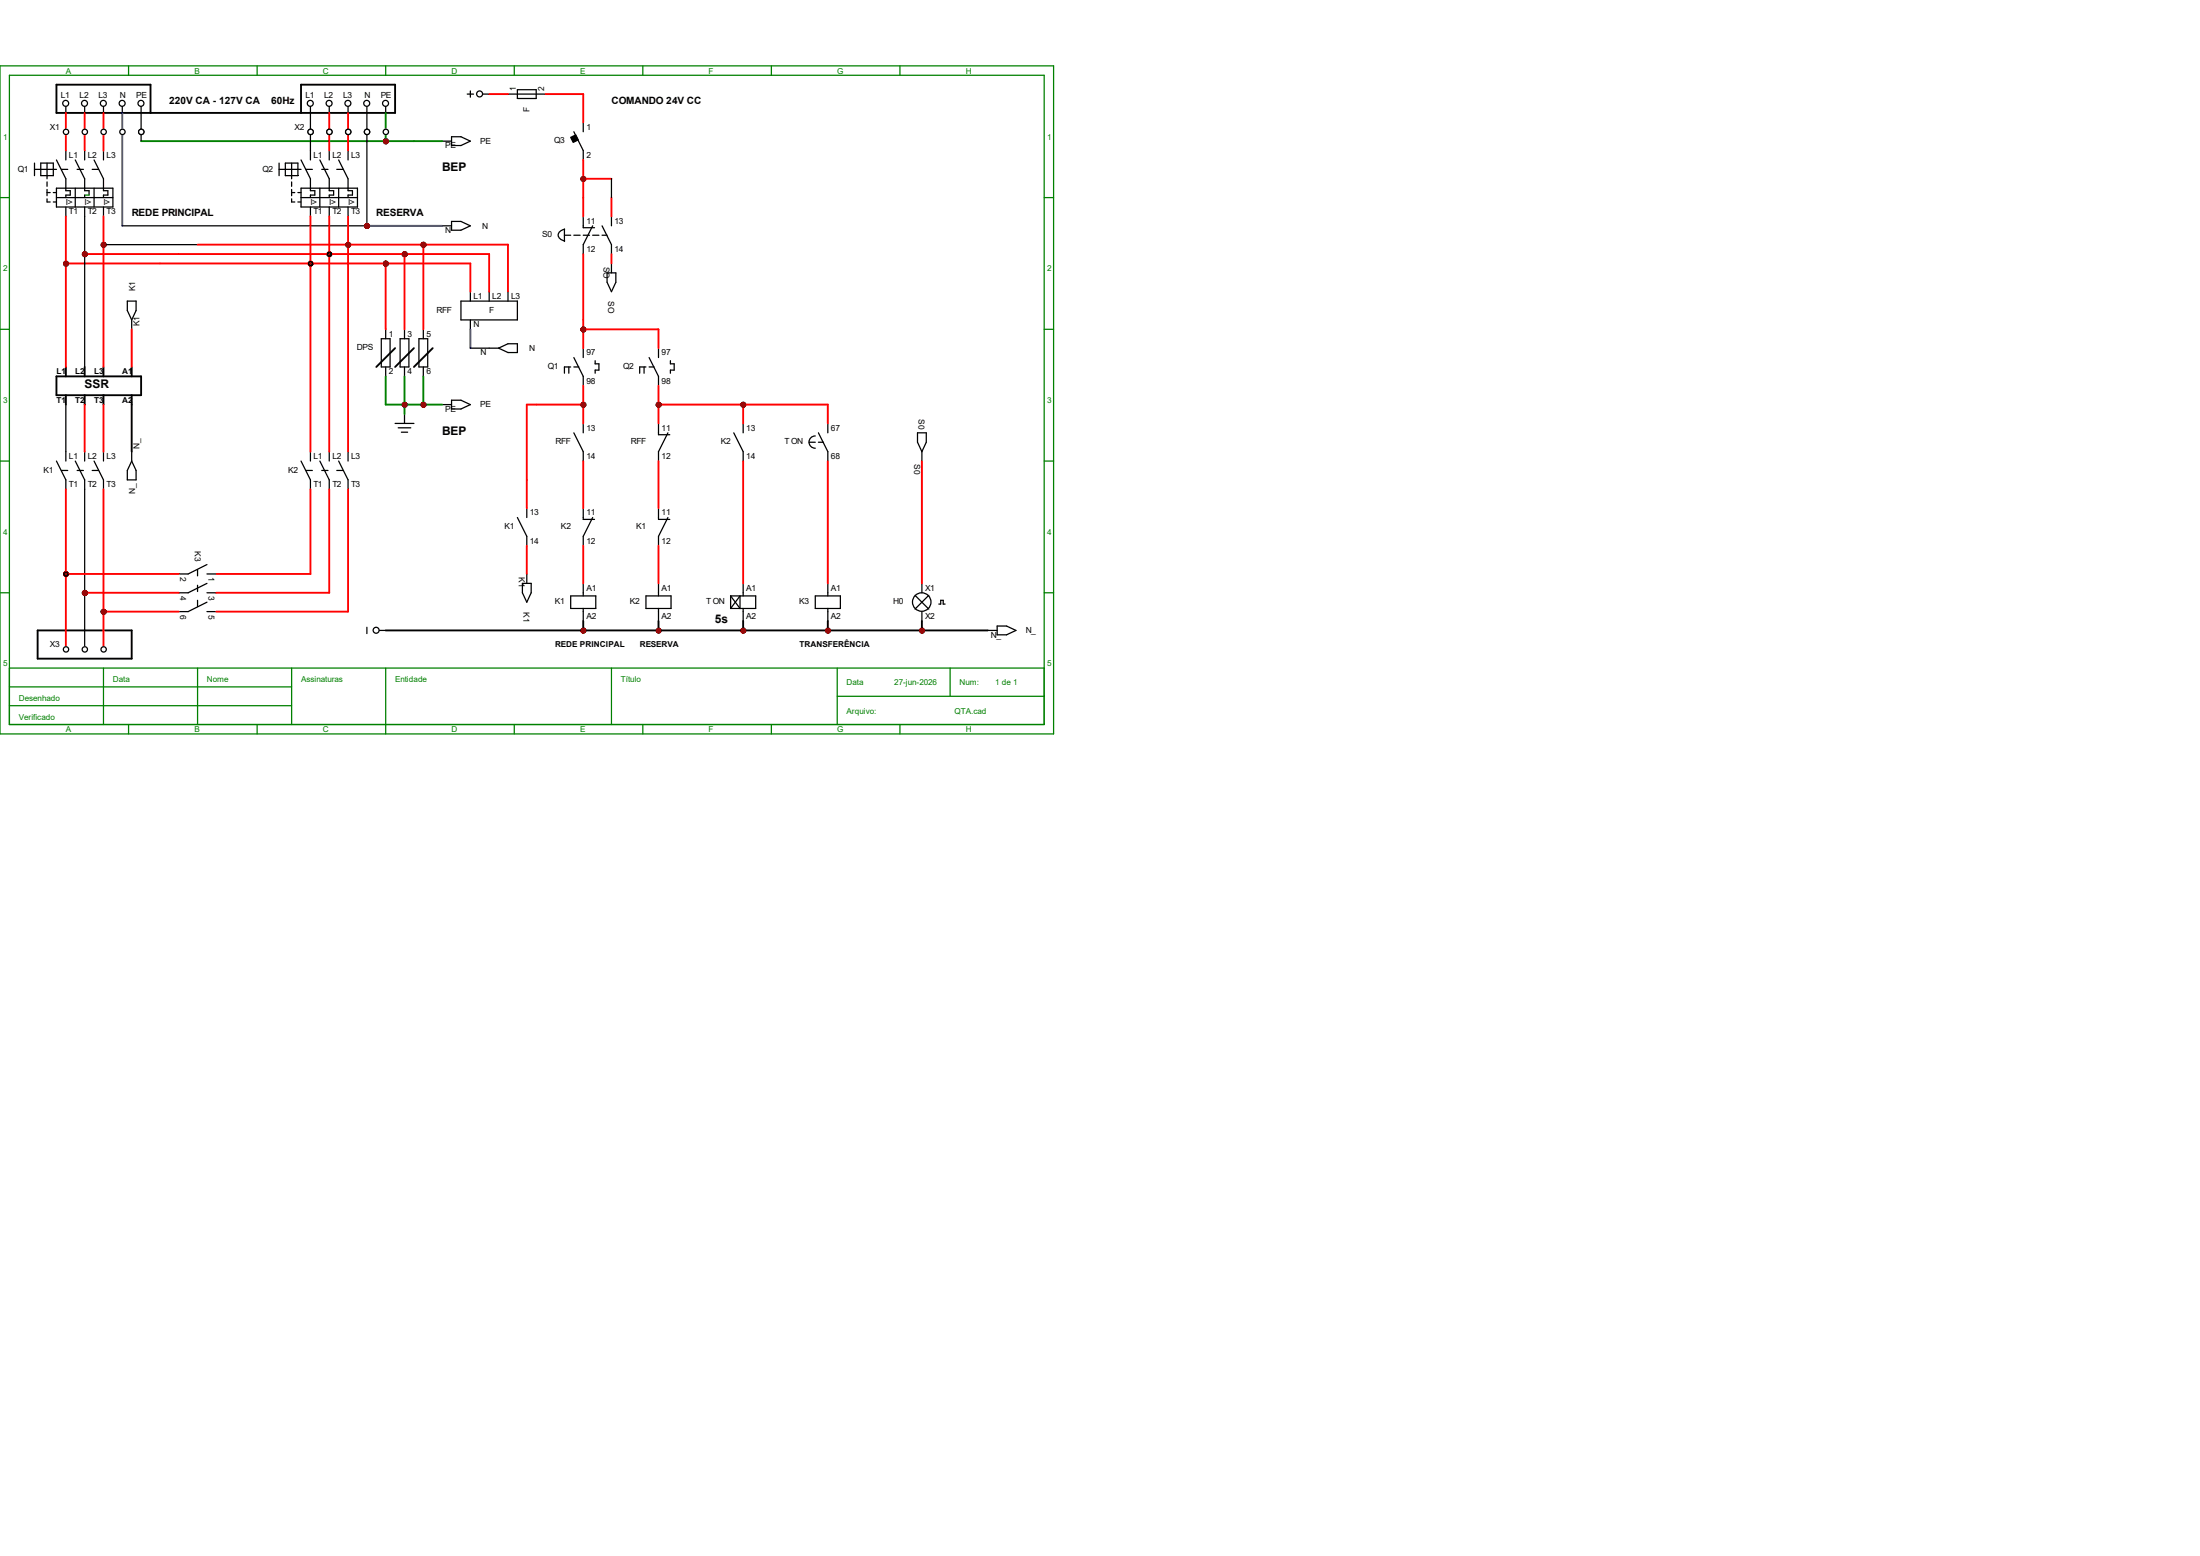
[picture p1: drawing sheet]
<svg xmlns="http://www.w3.org/2000/svg" width="297mm" height="210mm" viewBox="0 0 297 210" stroke-linecap="round" stroke-linejoin="round" font-family="sans-serif">
<g fill="none" stroke="#008000" stroke-width=".17">
<path d="M0 8.9h142.2v90.2h-142.2zM1.3 10.2h139.7v87.6h-139.7zM17.4 8.9v1.3M34.7 8.9v1.3M52.1 8.9v1.3M69.4 8.9v1.3M86.8 8.9v1.3M104.1 8.9v1.3M121.5 8.9v1.3M0 26.7h1.3M141 26.7h1.2M0 44.4h1.3"/>
<path d="M141 44.4h1.2M0 62.2h1.3M141 62.2h1.2M0 80h1.3M1.3 90.2h139.7M1.3 92.7h38.1M1.3 95.2h38.1M14 90.2v7.6M17.4 97.8v1.3M26.7 90.2v7.6M34.7 97.8v1.3M39.4 90.2v7.6"/>
<path d="M52.1 90.2v8.9M69.4 97.8v1.3M82.5 90.2v7.6M86.8 97.8v1.3M104.1 97.8v1.3M113 94h28M113 90.2v7.6M121.5 97.8v1.3M128.3 90.2v3.8M141 80h1.2"/>
</g>
<g fill="none" stroke="#000" stroke-width=".17">
<path d="M8.9 14.4v.8M11.4 14.4v.8M14 14.4v.8M16.5 14.4v.8M19 14.4v.8M41.9 14.4v.8M44.4 14.4v.8M47 14.4v.8M49.5 14.4v.8M52.1 14.4v.8M51.5 45.7h1.2v3.8h-1.2zM52.1 44.4v1.3"/>
<path d="M52.1 49.5v1.3M53.3 57.1h2.6M53.8 57.7h1.7M54 45.7h1.2v3.8h-1.2zM54.2 58.3h.8M54.6 44.4v1.3M54.6 49.5v1.3M54.6 55.9v1.2M56.6 45.7h1.1v3.8h-1.1zM57.1 44.4v1.3M57.1 49.5v1.3M59.7 54.6h1.3"/>
<path d="M61 54h1.2l1.3 .6-1.3 .6h-1.2zM7.6 62.2l1.3 2.6v1.2M8.3 63.5h.8M8.9 61v1.2M10.2 62.2l1.2 2.6v1.2M10.4 63.5h.9M11.4 61v1.2M12.4 63.5h.9M12.7 62.2l1.3 2.6v1.2M14 61v1.2M26.7 76.9v.8M26.7 79v.8"/>
<path d="M27.9 76.2l-2.5 1.3h-1.3M27.9 77.5h1.3M27.9 78.7l-2.5 1.3h-1.3M40.6 62.2l1.3 2.6v1.2M41.3 63.5h.9M41.9 61v1.2M43.2 62.2l1.2 2.6v1.2M43.4 63.5h.9M44.4 61v1.2M45.5 63.5h.8M45.7 62.2l1.3 2.6v1.2M47 61v1.2"/>
<path d="M26.7 81v.9M27.9 80h1.3M27.9 81.3l-2.5 1.2h-1.3M27.9 82.5h1.3"/>
<circle cx="8.9" cy="13.9" r=".4"/>
<circle cx="11.4" cy="13.9" r=".4"/>
<circle cx="13.9" cy="13.9" r=".4"/>
<circle cx="16.5" cy="13.9" r=".4"/>
<circle cx="19" cy="13.9" r=".4"/>
<circle cx="41.9" cy="13.9" r=".4"/>
<circle cx="44.4" cy="13.9" r=".4"/>
<circle cx="47" cy="13.9" r=".4"/>
<circle cx="49.5" cy="13.9" r=".4"/>
<circle cx="52" cy="13.9" r=".4"/>
</g>
<path d="M7.6 11.4h12.7v3.8h-12.7zM40.6 11.4h12.7v3.8h-12.7zM7.6 50.8h11.4v2.5h-11.4zM8.9 49.5v1.3M8.9 53.3v1.3M11.4 49.5v1.3M11.4 53.3v1.3M14 49.5v1.3M14 53.3v1.3M17.8 49.5v1.3M17.8 53.3v1.3M5.1 85.1h12.7v3.8h-12.7z" fill="none" stroke="#000" stroke-width=".25"/>
<g fill="#f00" stroke="#800000" stroke-width=".25">
<circle cx="14" cy="82.6" r=".28"/>
<circle cx="11.5" cy="80" r=".28"/>
<circle cx="8.9" cy="77.5" r=".28"/>
<circle cx="52.1" cy="19.1" r=".28"/>
</g>
<g fill="none" stroke="#000" stroke-width=".17">
<path d="M59.7 19h1.3M61 18.5h1.2l1.3 .5-1.3 .6h-1.2zM63.1 12.7h.8M63.5 12.3v.8M65.2 12.7h.8M68.6 12.7h5.1M69.8 12.1h2.6v1.2h-2.6zM77.5 17.8l1.2 2.5v1.3M78.7 16.5v1.3M76.2 31.7h.8M76.2 30.9v1.7M76.2 30.9a.85 .85 0 0 0-.8 1.1l.5 .4 .3 .1"/>
<path d="M77.5 31.7h.8M78.7 29.2v1.5h1.6M78.7 31.7h.9M80 30.5l-1.3 2.5v1.3M80 31.7h.9M81.3 30.5l1.2 2.5v1.3M81.3 31.7h.7M82 36.8h1.1v1.3l-.6 1.3-.5-1.3zM82.5 29.2v1.3M82.5 35.6v1.2M77.5 58.4l1.2 2.6v1.2M78.7 57.1v1.3"/>
<path d="M88.9 57.1v1.6h1.5M90.2 58.4l-1.3 2.6v1.2M99.1 58.4l1.2 2.6v1.2M100.3 57.1v1.3M109.2 59.7h.9M110.1 58.8a.83 .83 0 0 0-.9 .9 .83 .83 0 0 0 .9 .8M110.5 58.4l1.3 2.6v1.2M110.5 59.7h.7M111.8 57.1v1.3M123.9 58.4h1.2v1.3l-.6 1.3-.6-1.3zM78.7 68.6v1.5h1.6M78.7 78.7v1.7"/>
<path d="M80 69.8l-1.3 2.6v1.3M88.9 68.6v1.5h1.5M88.9 78.7v1.7M90.2 69.8l-1.3 2.6v1.3M100.3 78.7v1.7M111.8 78.7v1.7M124.5 61v1.2M124.5 78.7v1.3M49.5 84.7v.8M51.2 85.1h.9M77 80.4h3.4v1.7h-3.4zM78.7 82.1v1.7"/>
<path d="M87.2 80.4h3.4v1.7h-3.4zM88.9 82.1v1.7M98.6 80.4h3.4v1.7h-3.4M98.6 80.4v1.7M98.6 80.4l1.3 1.7v-1.7l-1.3 1.7M100.3 82.1v1.7M110.1 80.4h3.4v1.7h-3.4zM111.8 82.1v1.7M123.5 80.3l1.9 1.9M124.5 82.5v1.3M125.4 80.3l-1.9 1.9M126.7 81.5h.3v-.5h.3v.5h.3"/>
<circle cx="64.7" cy="12.7" r=".4"/>
<circle cx="50.8" cy="85.1" r=".4"/>
<circle cx="124.4" cy="81.3" r="1.25"/>
</g>
<path d="M77 18.5l.7-.3 .4 .7-.7 .3z" fill-rule="evenodd" fill="#000" stroke="#000" stroke-width=".17"/>
<g fill="#f00" stroke="#800000" stroke-width=".17">
<circle cx="78.8" cy="44.5" r=".28"/>
<circle cx="88.9" cy="54.6" r=".28"/>
<circle cx="100.4" cy="54.6" r=".28"/>
<circle cx="54.6" cy="54.6" r=".28"/>
<circle cx="57.2" cy="54.6" r=".28"/>
</g>
<path d="M59.7 30.5h1.3M61 29.9h1.2l1.3 .6-1.3 .6h-1.2zM63.5 39.4v1.2M66 39.4v1.2M68.6 39.4v1.2M62.2 40.6h7.6v2.6h-7.6zM63.5 43.2v1.2" fill="none" stroke="#000" stroke-width=".17"/>
<circle cx="49.6" cy="30.5" r=".28" fill="#f00" stroke="#800000" stroke-width=".17"/>
<g fill="none" stroke="#000" stroke-width=".17">
<path d="M4.7 22.9h2.9M4.7 22v1.7M5.5 22h1.7v1.7h-1.7zM6.3 26h.5M6.3 26.8v.5h.5M6.3 22v2.1M6.3 24.6v.5M6.3 25.6v.8M7.2 26h.4M7.2 27.3h.4M7.6 21.6l1.3 2.5v1.6h.6v.6h-.6v.4M7.6 25.4h7.6v2.5h-7.6z"/>
<path d="M7.6 26.7h7.6M8.3 22.9h.8M8.9 20.3v1.3M8.9 27.9v1.3M10.2 21.6l1.2 2.5v1.6h.6v.6M10.2 25.4v2.5M10.4 22.9h.9M11.4 20.3v1.3M11.4 26.3v.4M11.4 27.9v1.3M12.4 22.9h.9M12.7 21.6l1.3 2.5v1.6h.6v.6h-.6v.4"/>
<path d="M12.7 25.4v2.5M14 20.3v1.3M14 27.9v1.3M37.7 22v1.7M37.7 22.9h2.9M38.5 22h1.7v1.7h-1.7zM39.4 22v2.1M39.4 24.6v.5M39.4 25.6v.8M39.4 26.8v.5h.4M39.4 26h.4M40.2 26h.4"/>
<path d="M40.2 27.3h.4M40.6 21.6l1.3 2.5v1.6h.6v.6h-.6v.4M40.6 25.4h7.7v2.5h-7.7zM40.6 26.7h7.7M41.3 22.9h.9M41.9 20.3v1.3M41.9 27.9v1.3M43.2 21.6l1.2 2.5v1.6h.6v.6h-.6v.4M43.2 25.4v2.5M43.4 22.9h.9M44.4 20.3v1.3M44.4 27.9v1.3"/>
<path d="M45.5 22.9h.8M45.7 21.6l1.3 2.5v1.6h.6v.6h-.6v.4M45.7 25.4v2.5M47 20.3v1.3M47 27.9v1.3M66 47h1.3M67.3 47l1.3-.6h1.2v1.2h-1.2z"/>
</g>
<path d="M11.4 26.3h.6" fill="none" stroke="#008000" stroke-width=".17"/>
<g fill="#f00" stroke="#800000" stroke-width=".17">
<circle cx="14" cy="33" r=".28"/>
<circle cx="11.5" cy="34.3" r=".28"/>
<circle cx="8.9" cy="35.6" r=".28"/>
<circle cx="41.9" cy="35.6" r=".28"/>
<circle cx="44.5" cy="34.3" r=".28"/>
<circle cx="47" cy="33" r=".28"/>
</g>
<g fill="none" stroke="#000" stroke-width=".17">
<path d="M17.2 40.6h1.2v1.3l-.6 1.3-.6-1.3zM17.8 43.2v1.2M76.8 49.5v.9M77 49.5h-.8v.9M77.5 48.3l1.2 2.5v1.3M77.5 49.5h.6M78.7 47v1.3M80.3 48.7v.4h.6v.9h-.6v.4M87 49.5v.9M87.2 49.5h-.8v.9M87.6 49.5h.7M87.6 48.3l1.3 2.5v1.3"/>
<path d="M88.9 47v1.3M90.5 48.7v.4h.5v.9h-.5v.4M69.8 69.8l1.3 2.6v1.3M70.5 78.7h1.2v1.3l-.6 1.3-.6-1.3zM71.1 68.6v1.2M71.1 77.5v1.2"/>
</g>
<circle cx="78.8" cy="24.2" r=".28" fill="#f00" stroke="#800000" stroke-width=".17"/>
<path d="M133.3 85.1h1.3M134.6 84.5h1.3l1.3 .6-1.3 .6h-1.3z" fill="none" stroke="#000" stroke-width=".17"/>
<g fill="#f00" stroke="#800000" stroke-width=".17">
<circle cx="78.8" cy="85.1" r=".28"/>
<circle cx="88.9" cy="85.1" r=".28"/>
<circle cx="100.4" cy="85.1" r=".28"/>
<circle cx="111.8" cy="85.1" r=".28"/>
<circle cx="124.5" cy="85.1" r=".28"/>
</g>
<path d="M17.8 61v1.2M17.8 62.2l.6 1.3v1.3h-1.2v-1.3z" fill="none" stroke="#000" stroke-width=".17"/>
<path d="M20.3 15.2h20.3" fill="none" stroke="#000" stroke-width=".25"/>
<g fill="#f00" stroke="#800000" stroke-width=".25">
<circle cx="78.8" cy="54.6" r=".28"/>
<circle cx="52.1" cy="35.6" r=".28"/>
<circle cx="54.6" cy="34.3" r=".28"/>
<circle cx="57.2" cy="33" r=".28"/>
</g>
<path d="M53.3 47l-2.5 2.5M55.9 47l-2.6 2.5M58.4 47l-2.5 2.5" fill="none" stroke="#000" stroke-width=".25"/>
<g fill="#f00" stroke="#800000" stroke-width=".25">
<circle cx="14" cy="82.6" r=".28"/>
<circle cx="11.5" cy="80" r=".28"/>
<circle cx="8.9" cy="77.5" r=".28"/>
<circle cx="52.1" cy="19.1" r=".28"/>
<circle cx="78.8" cy="44.5" r=".28"/>
<circle cx="88.9" cy="54.6" r=".28"/>
<circle cx="100.4" cy="54.6" r=".28"/>
<circle cx="54.6" cy="54.6" r=".28"/>
<circle cx="57.2" cy="54.6" r=".28"/>
<circle cx="49.6" cy="30.5" r=".28"/>
<circle cx="14" cy="33" r=".28"/>
<circle cx="11.5" cy="34.3" r=".28"/>
<circle cx="8.9" cy="35.6" r=".28"/>
<circle cx="41.9" cy="35.6" r=".28"/>
<circle cx="44.5" cy="34.3" r=".28"/>
<circle cx="47" cy="33" r=".28"/>
<circle cx="78.8" cy="24.2" r=".28"/>
<circle cx="78.8" cy="85.1" r=".28"/>
<circle cx="88.9" cy="85.1" r=".28"/>
<circle cx="100.4" cy="85.1" r=".28"/>
<circle cx="111.8" cy="85.1" r=".28"/>
<circle cx="124.5" cy="85.1" r=".28"/>
<circle cx="78.8" cy="54.6" r=".28"/>
<circle cx="52.1" cy="35.6" r=".28"/>
<circle cx="54.6" cy="34.3" r=".28"/>
<circle cx="57.2" cy="33" r=".28"/>
</g>
<circle cx="14" cy="82.6" r=".28" fill="#f00" stroke="#000" stroke-width=".25"/>
<g fill="#f00" stroke="#000" stroke-width=".17">
<circle cx="88.9" cy="85.1" r=".28"/>
<circle cx="78.8" cy="54.6" r=".28"/>
</g>
<path d="M8.9 35.6h12.7M11.4 34.3h12.7M11.4 54.6v6.4M14 54.6v6.4M8.9 66v21.6M8.9 77.5h15.2M14 66v21.6M11.4 80h12.7M14 82.5h10.1" fill="none" stroke="#f00" stroke-width=".25"/>
<path d="M14 33h12.7M8.9 54.6v6.4M11.4 66v21.6" fill="none" stroke="#000" stroke-width=".17"/>
<g fill="#800000" stroke="#800000" stroke-width=".25">
<circle cx="14" cy="82.6" r=".28"/>
<circle cx="11.5" cy="80" r=".28"/>
</g>
<circle cx="8.9" cy="77.5" r=".28" fill="#800000" stroke="#000" stroke-width=".17"/>
<g fill="none" stroke="#f00" stroke-width=".25">
<path d="M66 12.7h2.6M73.7 12.7h5M8.9 29.2v20.3M14 29.2v20.3M21.6 35.6h30.5v8.8M24.1 34.3h30.5v10.1M26.7 33h30.4v11.4M41.9 29.2v31.8M44.4 29.2v31.8M47 29.2v31.8M63.5 35.6v3.8M66 34.3v5.1"/>
<path d="M68.6 33v6.4M78.7 26.7v2.5M78.7 34.3v12.7M82.5 26.7v2.5M82.5 34.3v1.3M78.7 52.1v5M78.7 44.4h10.2v2.6M88.9 52.1v5M88.9 54.6h22.9v2.5M100.3 54.6v2.5M41.9 66v11.5h-12.7M44.4 66v14h-15.2"/>
<path d="M47 66v16.5h-17.8M78.7 62.2v6.4M78.7 73.7v5M88.9 62.2v6.4M88.9 73.7v5M100.3 62.2v16.5M111.8 62.2v16.5"/>
</g>
<path d="M19 19h36.9M52.1 15.2v3.8M52.1 50.8v3.8h7.6M54.6 50.8v5.1M57.1 50.8v3.8" fill="none" stroke="#008000" stroke-width=".25"/>
<path d="M19 15.2v3.8M49.5 15.2v15.3h-33M11.4 29.2v20.3" fill="none" stroke="#000" stroke-width=".17"/>
<g fill="#800000" stroke="#800000" stroke-width=".25">
<circle cx="52.1" cy="19.1" r=".28"/>
<circle cx="78.8" cy="44.5" r=".28"/>
<circle cx="88.9" cy="54.6" r=".28"/>
<circle cx="100.4" cy="54.6" r=".28"/>
<circle cx="54.6" cy="54.6" r=".28"/>
<circle cx="57.2" cy="54.6" r=".28"/>
<circle cx="49.6" cy="30.5" r=".28"/>
<circle cx="14" cy="33" r=".28"/>
<circle cx="11.5" cy="34.3" r=".28"/>
<circle cx="8.9" cy="35.6" r=".28"/>
</g>
<path d="M78.7 83.8v1.3M88.9 83.8v1.3M100.3 83.8v1.3M111.8 83.8v1.3M124.5 83.8v1.3" fill="none" stroke="#000" stroke-width=".25"/>
<path d="M16.5 15.2v15.3M49.5 30.5h1.3" fill="none" stroke="#00f" stroke-width=".25"/>
<g fill="#800000" stroke="#000" stroke-width=".17">
<circle cx="41.9" cy="35.6" r=".28"/>
<circle cx="44.5" cy="34.3" r=".28"/>
</g>
<g fill="#800000" stroke="#800000" stroke-width=".25">
<circle cx="47" cy="33" r=".28"/>
<circle cx="78.8" cy="24.2" r=".28"/>
<circle cx="78.8" cy="85.1" r=".28"/>
<circle cx="88.9" cy="85.1" r=".28"/>
<circle cx="100.4" cy="85.1" r=".28"/>
<circle cx="111.8" cy="85.1" r=".28"/>
<circle cx="124.5" cy="85.1" r=".28"/>
<circle cx="78.8" cy="54.6" r=".28"/>
<circle cx="52.1" cy="35.6" r=".28"/>
<circle cx="54.6" cy="34.3" r=".28"/>
<circle cx="57.2" cy="33" r=".28"/>
</g>
<g fill="none" stroke="#f00" stroke-width=".25">
<path d="M8.9 15.2v5.1M11.4 15.2v5.1M14 15.2v5.1M44.4 15.2v5.1M47 15.2v5.1M78.7 12.7v3.8M52.1 35.6h11.4M54.6 34.3h11.4M57.1 33h11.5M78.7 21.6v5.1M78.7 24.1h3.8M17.8 44.4v5.1"/>
<path d="M78.7 54.6h-7.6v14M71.1 73.7v3.8M124.5 62.2v16.5"/>
</g>
<path d="M41.9 15.2v5.1M82.5 24.1v2.6M63.5 47h2.5" fill="none" stroke="#000" stroke-width=".17"/>
<path d="M17.8 54.6v6.4M52.1 85.1h81.2" fill="none" stroke="#000" stroke-width=".25"/>
<path d="M50.8 30.5h8.9M63.5 44.4v2.6" fill="none" stroke="#00f" stroke-width=".25"/>
<path d="M55.9 19h3.8" fill="none" stroke="#008000" stroke-width=".25"/>
<g fill="#fff" stroke="#fff" stroke-width=".17">
<circle cx="8.9" cy="17.8" r=".36"/>
<circle cx="11.5" cy="17.8" r=".36"/>
<circle cx="14" cy="17.8" r=".36"/>
<circle cx="16.5" cy="17.8" r=".36"/>
</g>
<g fill="#fff" stroke="#000" stroke-width=".17">
<circle cx="8.9" cy="17.8" r=".36"/>
<circle cx="11.5" cy="17.8" r=".36"/>
<circle cx="14" cy="17.8" r=".36"/>
<circle cx="16.5" cy="17.8" r=".36"/>
<circle cx="41.9" cy="17.8" r=".36"/>
<circle cx="44.5" cy="17.8" r=".36"/>
<circle cx="47" cy="17.8" r=".36"/>
<circle cx="49.6" cy="17.8" r=".36"/>
</g>
<circle cx="52.1" cy="17.8" r=".36" fill="#fff" stroke="#fff" stroke-width=".17"/>
<g fill="#fff" stroke="#000" stroke-width=".17">
<circle cx="52.1" cy="17.8" r=".36"/>
<circle cx="19.1" cy="17.8" r=".36"/>
</g>
<g fill="#fff" stroke="#fff" stroke-width=".17">
<circle cx="8.9" cy="87.7" r=".36"/>
<circle cx="11.5" cy="87.7" r=".36"/>
<circle cx="14" cy="87.7" r=".36"/>
</g>
<g fill="#fff" stroke="#000" stroke-width=".17">
<circle cx="8.9" cy="87.7" r=".36"/>
<circle cx="11.5" cy="87.7" r=".36"/>
<circle cx="14" cy="87.7" r=".36"/>
</g>
<g font-size="1.6">
<text x="59.7" y="23.1">BEP</text>
<text x="11.4" y="52.3">SSR</text>
<text x="59.7" y="58.7">BEP</text>
<text x="96.5" y="84.1">5s</text>
</g>
<g font-size="1.4">
<text x="22.9" y="14">220V CA - 127V CA</text>
<text x="36.6" y="14">60Hz</text>
<text x="82.5" y="14">COMANDO 24V CC</text>
<text x="17.8" y="29.2">REDE PRINCIPAL</text>
<text x="50.8" y="29.2">RESERVA</text>
</g>
<g font-size="1.1" fill="#008000">
<text x="8.9" y="9.9">A</text>
<text x="26.2" y="9.9">B</text>
<text x="43.6" y="9.9">C</text>
<text x="61" y="9.9">D</text>
<text x="78.3" y="9.9">E</text>
<text x="95.7" y="9.9">F</text>
<text x="113" y="9.9">G</text>
<text x="130.4" y="9.9">H</text>
<text x=".4" y="18.8">1</text>
<text x="141.4" y="18.8">1</text>
<text x=".4" y="36.6">2</text>
<text x="141.4" y="36.6">2</text>
<text x=".4" y="54.4">3</text>
<text x="141.4" y="54.4">3</text>
<text x=".4" y="72.2">4</text>
<text x="141.4" y="72.2">4</text>
<text x=".4" y="90">5</text>
<text x="141.4" y="90">5</text>
<text x="2.5" y="94.6">Desenhado</text>
<text x="15.2" y="92.1">Data</text>
<text x="27.9" y="92.1">Nome</text>
<text x="40.6" y="92.1">Assinaturas</text>
<text x="53.3" y="92.1">Entidade</text>
<text x="83.8" y="92.1">Título</text>
<text x="114.3" y="92.5">Data</text>
<text x="120.7" y="92.5">27-jun-2026</text>
<text x="129.5" y="92.5">Num:</text>
<text x="134.4" y="92.5">1 de 1</text>
<text x="2.5" y="97.2">Verificado</text>
<text x="8.9" y="98.8">A</text>
<text x="26.2" y="98.8">B</text>
<text x="43.6" y="98.8">C</text>
<text x="61" y="98.8">D</text>
<text x="78.3" y="98.8">E</text>
<text x="95.7" y="98.8">F</text>
<text x="113" y="98.8">G</text>
<text x="114.3" y="96.3">Arquivo:</text>
<text x="128.9" y="96.3">QTA.cad</text>
<text x="130.4" y="98.8">H</text>
</g>
<g font-size="1.1">
<text x="6.7" y="17.5">X1</text>
<text x="8.2" y="13.3">L1</text>
<text x="10.8" y="13.3">L2</text>
<text x="13.3" y="13.3">L3</text>
<text x="16.2" y="13.3">N</text>
<text x="18.4" y="13.3">PE</text>
<text x="39.7" y="17.5">X2</text>
<text x="41.2" y="13.3">L1</text>
<text x="43.8" y="13.3">L2</text>
<text x="46.3" y="13.3">L3</text>
<text x="49.2" y="13.3">N</text>
<text x="51.4" y="13.3">PE</text>
<text x="69.6" y="12.3" transform="rotate(-90 69.6 12.3)">1</text>
<text x="71.5" y="15.1" transform="rotate(-90 71.5 15.1)">F</text>
<text x="73.4" y="12.3" transform="rotate(-90 73.4 12.3)">2</text>
<text x="79.2" y="17.5">1</text>
<text x="2.4" y="23.2">Q1</text>
<text x="9.3" y="21.3">L1</text>
<text x="11.8" y="21.3">L2</text>
<text x="14.4" y="21.3">L3</text>
<text x="35.4" y="23.2">Q2</text>
<text x="42.3" y="21.3">L1</text>
<text x="44.9" y="21.3">L2</text>
<text x="47.4" y="21.3">L3</text>
<text x="60.1" y="20">PE</text>
<text x="64.8" y="19.4">PE</text>
<text x="74.8" y="19.3">Q3</text>
<text x="79.2" y="21.3">2</text>
<text x="8.9" y="27.6">I&gt;</text>
<text x="9.3" y="28.9">T1</text>
<text x="11.4" y="27.6">I&gt;</text>
<text x="11.8" y="28.9">T2</text>
<text x="14" y="27.6">I&gt;</text>
<text x="14.4" y="28.9">T3</text>
<text x="41.9" y="27.6">I&gt;</text>
<text x="42.3" y="28.9">T1</text>
<text x="44.4" y="27.6">I&gt;</text>
<text x="44.9" y="28.9">T2</text>
<text x="47" y="27.6">I&gt;</text>
<text x="47.4" y="28.9">T3</text>
<text x="60.1" y="31.5">N</text>
<text x="65.1" y="30.9">N</text>
<text x="73.2" y="32">S0</text>
<text x="79.2" y="30.2">11</text>
<text x="79.2" y="34">12</text>
<text x="81.5" y="36" transform="rotate(90 81.5 36)">SO</text>
<text x="83" y="30.2">13</text>
<text x="83" y="34">14</text>
<text x="18.2" y="39.3" transform="rotate(-90 18.2 39.3)">K1</text>
<text x="63.9" y="40.3">L1</text>
<text x="66.5" y="40.3">L2</text>
<text x="69" y="40.3">L3</text>
<text x="82.1" y="40.7" transform="rotate(90 82.1 40.7)">SO</text>
<text x="18.8" y="44" transform="rotate(-90 18.8 44)">K1</text>
<text x="48.2" y="47.3">DPS</text>
<text x="52.5" y="45.4">1</text>
<text x="55" y="45.4">3</text>
<text x="57.6" y="45.4">5</text>
<text x="58.9" y="42.2">RFF</text>
<text x="63.9" y="44.2">N</text>
<text x="64.9" y="48">N</text>
<text x="66" y="42.2">F</text>
<text x="71.5" y="47.4">N</text>
<text x="79.2" y="48">97</text>
<text x="89.3" y="48">97</text>
<text x="7.6" y="50.5">L1</text>
<text x="10.2" y="50.5">L2</text>
<text x="12.7" y="50.5">L3</text>
<text x="16.5" y="50.5">A1</text>
<text x="52.5" y="50.5">2</text>
<text x="55" y="50.5">4</text>
<text x="57.6" y="50.5">6</text>
<text x="74" y="49.8">Q1</text>
<text x="79.2" y="51.8">98</text>
<text x="84.1" y="49.8">Q2</text>
<text x="89.3" y="51.8">98</text>
<text x="7.6" y="54.4">T1</text>
<text x="10.2" y="54.4">T2</text>
<text x="12.7" y="54.4">T3</text>
<text x="16.5" y="54.4">A2</text>
<text x="60.1" y="55.6">PE</text>
<text x="64.8" y="55">PE</text>
<text x="75" y="60">RFF</text>
<text x="79.2" y="58.1">13</text>
<text x="85.2" y="60">RFF</text>
<text x="89.3" y="58.1">11</text>
<text x="97.3" y="60">K2</text>
<text x="100.8" y="58.1">13</text>
<text x="105.9" y="60">T ON</text>
<text x="112.2" y="58.1">67</text>
<text x="124" y="56.6" transform="rotate(90 124 56.6)">S0</text>
<text x="5.9" y="63.8">K1</text>
<text x="9.3" y="61.9">L1</text>
<text x="9.3" y="65.7">T1</text>
<text x="11.8" y="61.9">L2</text>
<text x="11.8" y="65.7">T2</text>
<text x="14.4" y="61.9">L3</text>
<text x="14.4" y="65.7">T3</text>
<text x="18.8" y="60.5" transform="rotate(-90 18.8 60.5)">N_</text>
<text x="38.9" y="63.8">K2</text>
<text x="42.3" y="61.9">L1</text>
<text x="42.3" y="65.7">T1</text>
<text x="44.9" y="61.9">L2</text>
<text x="44.9" y="65.7">T2</text>
<text x="47.4" y="61.9">L3</text>
<text x="47.4" y="65.7">T3</text>
<text x="79.2" y="61.9">14</text>
<text x="89.3" y="61.9">12</text>
<text x="100.8" y="61.9">14</text>
<text x="112.2" y="61.9">68</text>
<text x="123.4" y="62.7" transform="rotate(90 123.4 62.7)">S0</text>
<text x="18.2" y="66.6" transform="rotate(-90 18.2 66.6)">N_</text>
<text x="68.1" y="71.4">K1</text>
<text x="71.5" y="69.6">13</text>
<text x="75.7" y="71.4">K2</text>
<text x="79.2" y="69.6">11</text>
<text x="85.9" y="71.4">K1</text>
<text x="89.3" y="69.6">11</text>
<text x="24.3" y="77.9" transform="rotate(90 24.3 77.9)">2</text>
<text x="26.3" y="74.4" transform="rotate(90 26.3 74.4)">K3</text>
<text x="28.2" y="77.9" transform="rotate(90 28.2 77.9)">1</text>
<text x="70.1" y="77.9" transform="rotate(90 70.1 77.9)">K1</text>
<text x="71.5" y="73.4">14</text>
<text x="79.2" y="73.4">12</text>
<text x="89.3" y="73.4">12</text>
<text x="24.3" y="80.4" transform="rotate(90 24.3 80.4)">4</text>
<text x="24.3" y="83" transform="rotate(90 24.3 83)">6</text>
<text x="28.2" y="80.4" transform="rotate(90 28.2 80.4)">3</text>
<text x="28.2" y="83" transform="rotate(90 28.2 83)">5</text>
<text x="70.7" y="82.6" transform="rotate(90 70.7 82.6)">K1</text>
<text x="74.9" y="81.6">K1</text>
<text x="79.2" y="79.7">A1</text>
<text x="79.2" y="83.5">A2</text>
<text x="85" y="81.6">K2</text>
<text x="89.3" y="79.7">A1</text>
<text x="89.3" y="83.5">A2</text>
<text x="95.3" y="81.6">T ON</text>
<text x="100.8" y="79.7">A1</text>
<text x="100.8" y="83.5">A2</text>
<text x="107.9" y="81.6">K3</text>
<text x="112.2" y="79.7">A1</text>
<text x="112.2" y="83.5">A2</text>
<text x="120.6" y="81.6">H0</text>
<text x="124.9" y="79.7">X1</text>
<text x="124.9" y="83.5">X2</text>
<text x="6.7" y="87.3">X3</text>
<text x="74.9" y="87.4">REDE PRINCIPAL</text>
<text x="86.4" y="87.4">RESERVA</text>
<text x="107.9" y="87.4">TRANSFERÊNCIA</text>
<text x="133.8" y="86.1">N_</text>
<text x="138.5" y="85.5">N_</text>
</g>
</svg>
